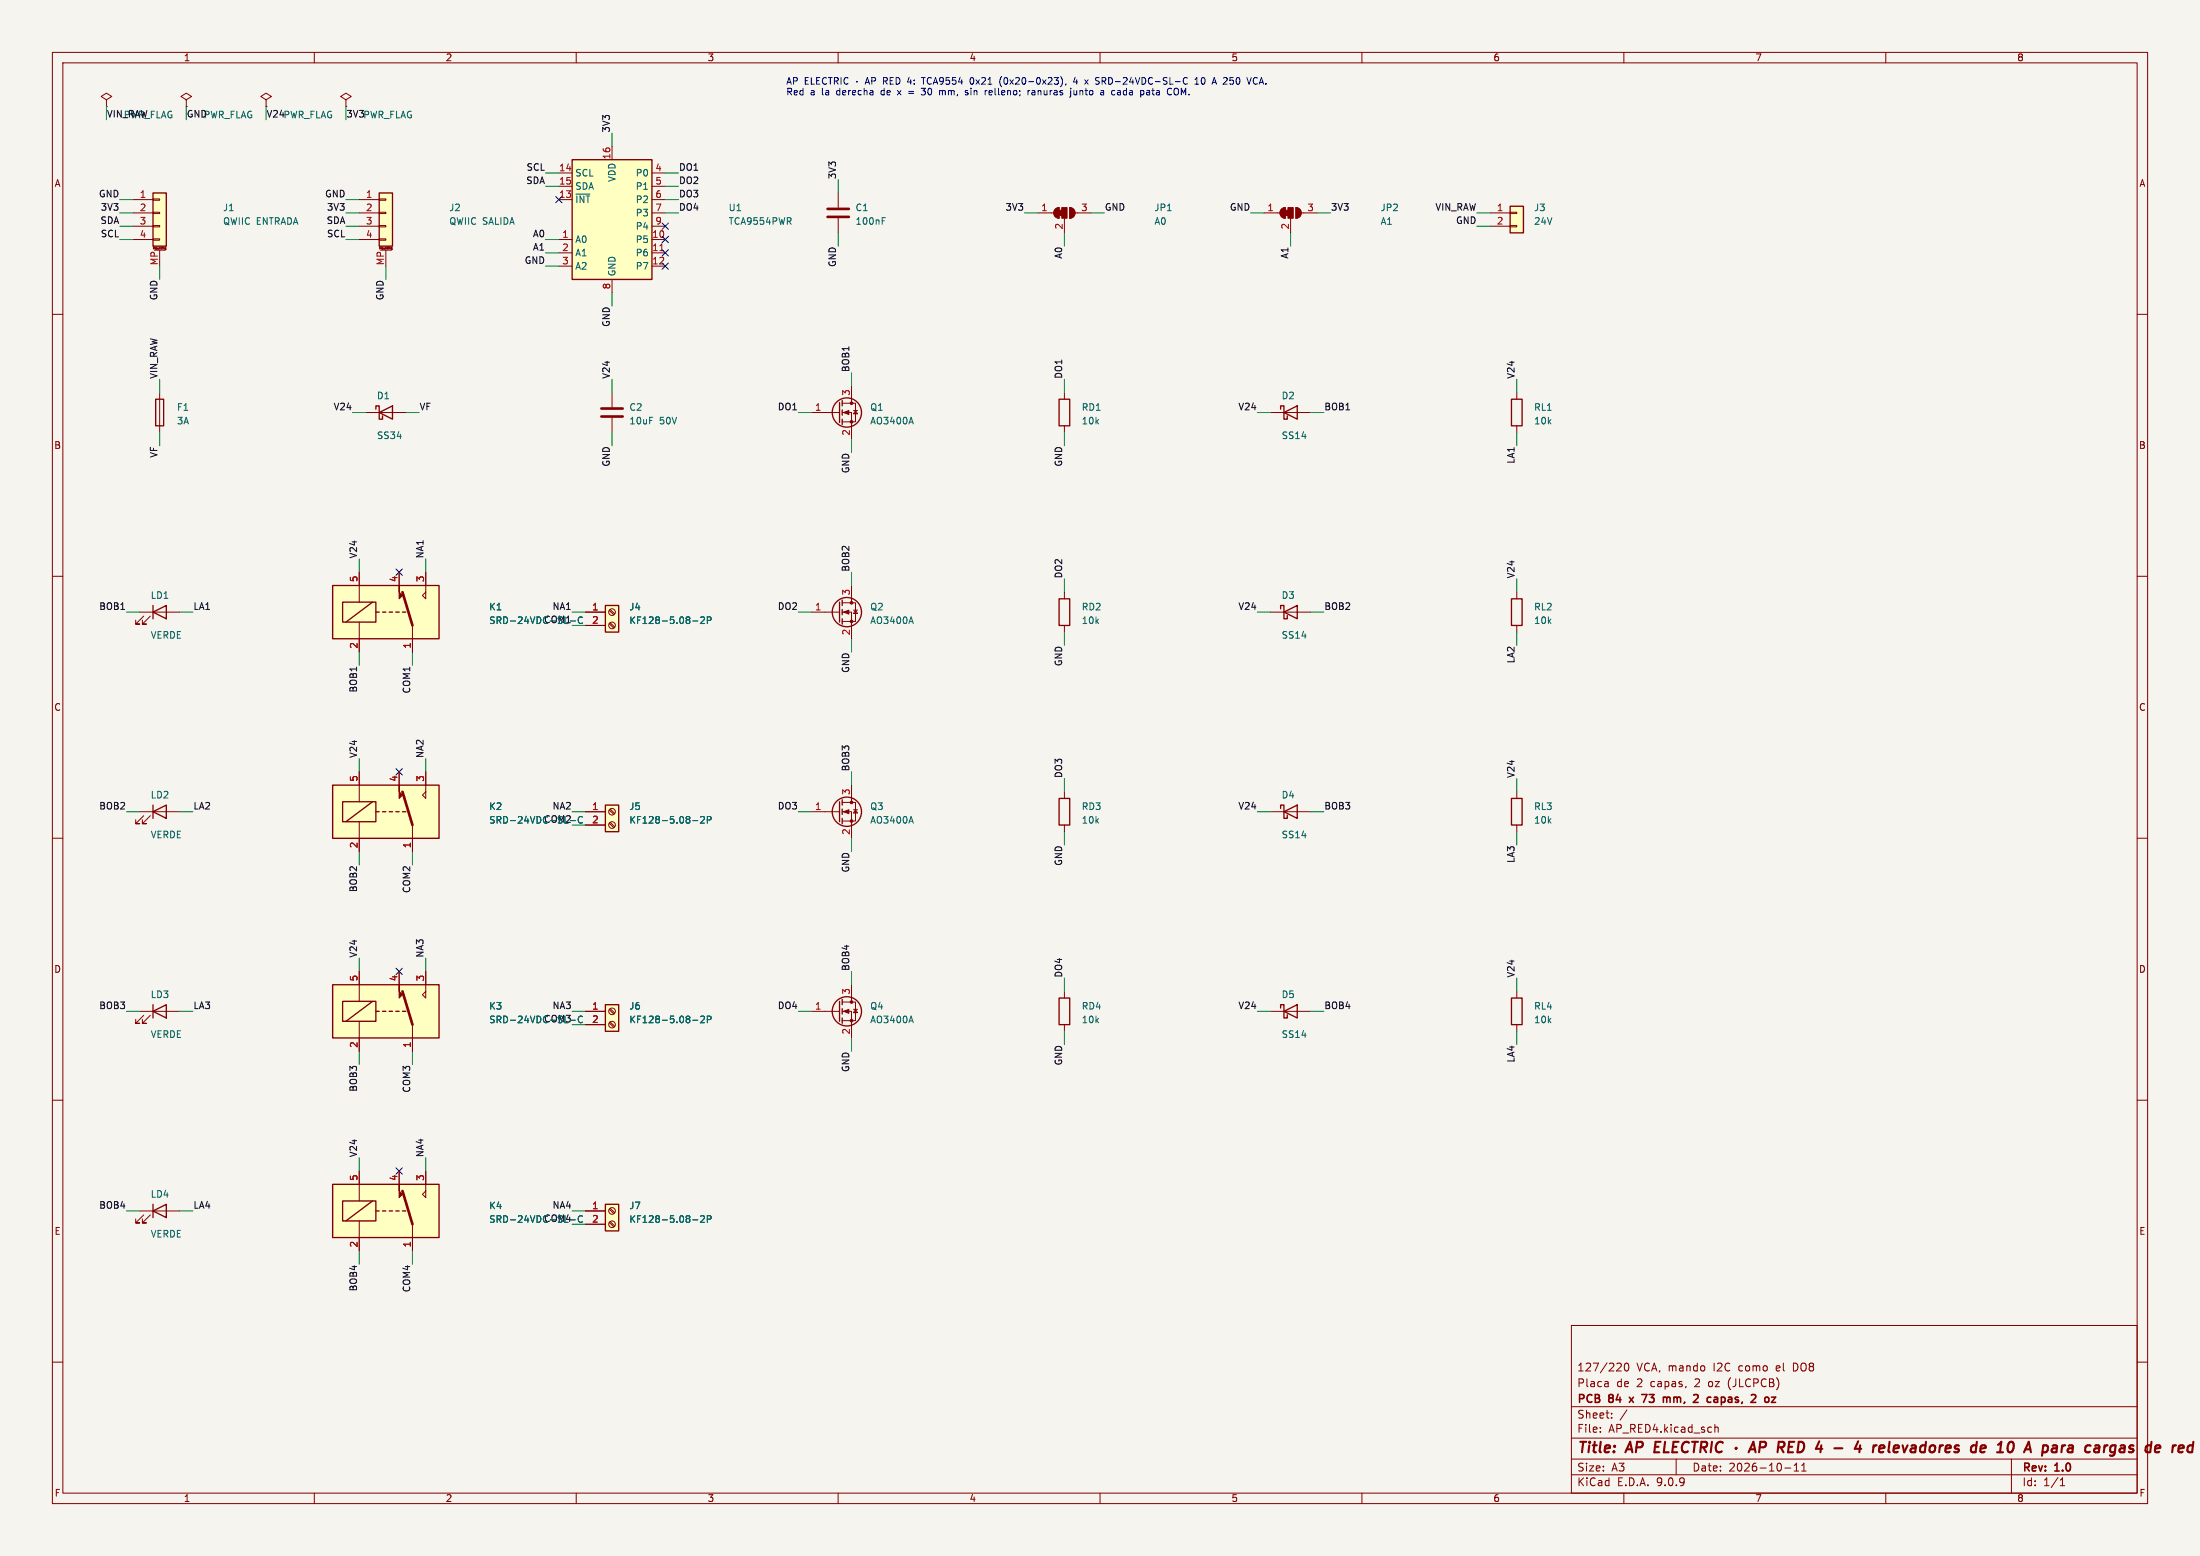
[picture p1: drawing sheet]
<svg xmlns="http://www.w3.org/2000/svg" width="420mm" height="297mm" viewBox="0 0 420 297" stroke-linecap="round" stroke-linejoin="round" font-family="sans-serif">
<path d="M0 0h420v297h-420z" fill="#f5f4ef" stroke="#f5f4ef" stroke-width=".19"/>
<g fill="none" stroke="#840000" stroke-width=".19">
<path d="M10 10h400v277h-400zM12 12h396v273h-396zM60 10v2M110 10v2M160 10v2M210 10v2M260 10v2M310 10v2M360 10v2M10 60h2M408 60h2M10 110h2"/>
<path d="M408 110h2M10 160h2M408 160h2M10 210h2M408 210h2M300 253h108v32h-108zM10 260h2M300 278.5h108M300 274.5h108M300 268.5h108M305.5 273.2v.2M305.5 272.5v.1"/>
<path d="M306.8 263.7l.2 .2v.8M307 264.6l-.1 .1M307 264l-.1 .1M307.7 270.5v.2M307.7 269.8v.1M308.9 260.2l.5 .1 .1 .3-.9 1.1h.9M310.2 260.3l.2-.1a.8 .8 0 0 1 .6 .7 .8 .8 0 0 1-.6 .8l-.2-.2-.1-.4zM310.6 269.1l-1.3 1.9M320 278.5v3M327.4 271.9v1.5M327.4 272.5l.2-.1 .3 .1 .1 .9M342.5 279.7l.4-.4v1.5"/>
<path d="M343.9 279.7l.5-.4v1.5M384 278.5v6.5M408 260h2M60 285v2M110 285v2M160 285v2M210 285v2M260 285v2M300 281.5h108M310 285v2M340.7 280.2h1.2M342.5 280.8h.9"/>
<path d="M343.9 280.8h.9M360 285v2M393.3 283.6h.9M393.3 282.5l.4-.4v1.5"/>
</g>
<g fill="none" stroke="#840000" stroke-width=".4">
<path d="M315.9 276.2h.7M317 275.2h-.9l-.3 2h1M317.9 275.2l-.3 2h1M319.4 276.2h.6M320.4 275.2h-.9l-.3 2h1M322.4 275.4a.88 .88 0 0 0-1 0 .88 .88 0 0 0-.3 .9 .69 .69 0 0 0 .3 .8 .69 .69 0 0 0 .8-.1M323 275.2h1.2M323.6 275.2l-.3 2M324.7 276.3h.8a.55 .55 0 0 0 .4-.5 .55 .55 0 0 0-.3-.6h-.8l-.2 2M325.2 276.3l.5 .9M326.8 275.2l-.2 2M328.9 275.4a.88 .88 0 0 0-1 0 .88 .88 0 0 0-.4 .9 .69 .69 0 0 0 .4 .8 .69 .69 0 0 0 .8-.1"/>
<path d="M331.4 276.3v.2M333.8 277.2l.9-2 .4 2M334.1 276.6h.9M335.9 276.3h.8a.55 .55 0 0 0 .4-.5 .55 .55 0 0 0-.3-.6h-.7l-.3 2M339.5 276.3h.7a.55 .55 0 0 0 .5-.5 .55 .55 0 0 0-.4-.6h-.7l-.3 2M339.9 276.3l.6 .9M341.5 276.2h.6M342.5 275.2h-.9l-.3 2h1M354.7 275.1l-.6 1.4h1.2M355.1 275.9l-.1 1.3M357.7 275.9l-.2 1.3M358.3 275.9l-.4 .1-.3 .3"/>
<path d="M359.1 275.9l-.3 .3-.1 .7 .3 .3h.3M359.7 276.3l-.9 .2M362.3 275.9l.1 .1 .1 .3-1 .2M381.2 277.2h1.2M381.4 275.8l.7-.6-.3 2M393.7 275.9l-.2 1.3M394.3 275.9l-.4 .1-.3 .3M398.4 277.2h.4M398.9 275.9l-.6 .1M407.3 276a.49 .49 0 0 0-.8 .3l.3 .2 .4 .1 .1 .3-.3 .3-.6-.1M410.7 275.2l-.2 2M418.5 275.9l.1 .1"/>
<path d="M418.7 275.2l-.2 2"/>
</g>
<path d="M311 266.7l.8 1M311.8 266.7l-.8 1M313.4 266.2h1l-.6 1.5M317.8 266.7l.3 .1 .1 .1M318.2 266.9l.2-.2 .4 .1v.1M318.2 266.9v.8M323.3 266.3l.6-.1 .3 .3M327.4 266.7h.3l.2 .2v.8M327.9 267.6l-.5 .1M327.9 267l-.5 .1M334.3 266.3l.6-.1 .3 .3M337.4 266.7l-.4 .1-.1 .2 .1 .5 .4 .2" fill="none" stroke="#840000" stroke-width=".3"/>
<path d="M63.5 149.9h20.3v10.1h-20.3z" fill="#ffffc2"/>
<g fill="none" stroke="#840000" stroke-width=".19">
<path d="M68.6 147.3v5.7M68.6 156.8v5.8M76.2 147.3v2.6M78.7 157.5v5.1M81.3 147.3v5.1l-.7-.6 .7-.7M203.2 151.1v1.3M203.2 157.5v1.3M242.6 154.9h7.6M26.7 193h7.6M27.4 193.8l-1.5 1.5h.8h-.8v-.7M28.7 193.8l-1.5 1.5h.7h-.7v-.7M242.6 193h7.6"/>
<path d="M26.7 231.1h7.6M27.4 231.9l-1.5 1.5h.8h-.8v-.7M28.7 231.9l-1.5 1.5h.7h-.7v-.7"/>
</g>
<g fill="none" stroke="#840000" stroke-width=".25">
<path d="M63.5 149.9h20.3v10.1h-20.3zM65.4 153h6.4v3.8h-6.4zM71.1 153l-5.1 3.8M71.8 154.9h.6M73 154.9h.7M74.3 154.9h.6M75.6 154.9h.6M76.8 154.9h.7M202.2 152.4h2v5.1h-2zM244.5 154.3v-.6h.6v2.5h.6v-.6M245.1 154.9l2.5-1.2v2.5zM29.2 193l2.5-1.2v2.5z"/>
<path d="M29.2 191.8v2.5M244.5 192.4v-.6h.6v2.5h.6v-.6M245.1 193l2.5-1.2v2.5zM29.2 231.1l2.5-1.2v2.5zM29.2 229.9v2.5"/>
</g>
<path d="M76.8 151.1l1.9 6.4" fill="none" stroke="#840000" stroke-width=".51"/>
<path d="M76.2 149.9v1.2l.6 .7-.6 .6z" fill="#840000" stroke="#840000" stroke-width=".19"/>
<path d="M108.9 156.6h.9M111.2 156a.6 .6 0 0 0-.9 .4 .6 .6 0 0 0 .6 .7l.3-.1" fill="none" stroke="#006464" stroke-width=".19"/>
<path d="M115.6 153.7h2.5v5.1h-2.5z" fill="#ffffc2"/>
<g fill="none" stroke="#840000" stroke-width=".25">
<path d="M160.3 114.9v3.8M160.8 114.6v1M160.8 116.3v1M160.8 118.1v1M202.2 114.3h2v5.1h-2zM115.6 153.7h2.5v5.1h-2.5zM160.3 153v3.8M160.8 152.7v1M160.8 154.4v1M160.8 156.2v1M288.5 152.4h2.1v5.1h-2.1zM160.3 191.1v3.8"/>
<path d="M160.8 190.8v1M160.8 192.5v1M160.8 194.3v1"/>
<circle cx="161.7" cy="116.8" r="2.79"/>
<circle cx="161.7" cy="154.9" r="2.79"/>
<circle cx="161.7" cy="193" r="2.79"/>
</g>
<g fill="none" stroke="#840000" stroke-width=".19">
<path d="M154.9 116.8h5.4M160.8 115.1h2.5v3.5h-2.5M160.8 116.8h1.8v5.1M162.6 111.8v3.3M162.9 116.5h.8M163.3 116.5l.4 .6h-.8zM203.2 113v1.3M203.2 119.4v1.3M111.8 154.9h3.8M111.8 157.5h3.8M116.3 154.6l.9 .8M116.3 157.1l.9 .9"/>
<path d="M116.5 154.4l.8 .9M116.5 157l.8 .8M154.9 154.9h5.4M160.8 153.2h2.5v3.5h-2.5M160.8 154.9h1.8v5.1M162.6 149.9v3.3M162.9 154.6h.8M163.3 154.6l.4 .6h-.8zM289.6 151.1v1.3M289.6 157.5v1.3M154.9 193h5.4M160.8 191.3h2.5v3.5h-2.5"/>
<path d="M160.8 193h1.8v5.1M162.6 188v3.3M162.9 192.7h.8M163.3 192.7l.4 .6h-.8z"/>
<circle cx="116.8" cy="154.9" r=".63"/>
<circle cx="116.8" cy="157.5" r=".63"/>
</g>
<path d="M173.9 117.7l.5 1.3M132.2 156.6h1M133.8 156l.4-.2 .3 .4-.8 .9h.8M135 156.5h.6l.2-.2-.1-.3-.7-.2v1.3M173.9 155.8l.5 1.3M173.9 193.9l.5 1.3" fill="none" stroke="#006464" stroke-width=".19"/>
<g fill="#840000" stroke="#840000" stroke-width=".19">
<path d="M161 193l1.1-.3v.7z"/>
<path d="M161 154.9l1.1-.3v.7z"/>
<path d="M161 116.8l1.1-.3v.7z"/>
<circle cx="162.6" cy="191.3" r=".25"/>
<circle cx="162.6" cy="194.8" r=".25"/>
<circle cx="162.6" cy="153.2" r=".25"/>
<circle cx="162.6" cy="156.7" r=".25"/>
<circle cx="162.6" cy="115.1" r=".25"/>
<circle cx="162.6" cy="118.6" r=".25"/>
</g>
<path d="M63.5 188h20.3v10.1h-20.3z" fill="#ffffc2"/>
<g fill="none" stroke="#840000" stroke-width=".19">
<path d="M20.3 19.1l1-.7-1-.6-1 .6 1 .7v1.2M35.6 19.1l1-.7-1-.6-1.1 .6 1.1 .7v1.2M50.8 19.1l1-.7-1-.6-1 .6 1 .7v1.2M66 19.1l1.1-.7-1.1-.6-1 .6 1 .7v1.2M20.3 20.3h.1M35.6 20.3h.1M50.8 20.3h.1M66 20.3h.1M242.6 78.7h7.6M289.6 74.9v1.3M289.6 81.3v1.3M242.6 116.8h7.6"/>
<path d="M289.6 113v1.3M289.6 119.4v1.3M26.7 154.9h7.6M27.4 155.7l-1.5 1.5h.8h-.8v-.7M28.7 155.7l-1.5 1.5h.7h-.7v-.7M68.6 185.4v5.7M68.6 194.9v5.8M76.2 185.4v2.6M78.7 195.6v5.1M81.3 185.4v5.1l-.7-.6 .7-.7M203.2 189.2v1.3M203.2 195.6v1.3"/>
<path d="M289.6 189.2v1.3M289.6 195.6v1.3"/>
</g>
<g fill="none" stroke="#840000" stroke-width=".25">
<path d="M244.5 78.1v-.6h.6v2.5h.6v-.6M245.1 78.7l2.5-1.2v2.5zM288.5 76.2h2.1v5.1h-2.1zM244.5 116.2v-.6h.6v2.5h.6v-.6M245.1 116.8l2.5-1.2v2.5zM288.5 114.3h2.1v5.1h-2.1zM29.2 154.9l2.5-1.2v2.5zM29.2 153.7v2.5M63.5 188h20.3v10.1h-20.3zM65.4 191.1h6.4v3.8h-6.4zM71.1 191.1l-5.1 3.8M71.8 193h.6"/>
<path d="M73 193h.7M74.3 193h.6M75.6 193h.6M76.8 193h.7M202.2 190.5h2v5.1h-2zM288.5 190.5h2.1v5.1h-2.1z"/>
</g>
<path d="M76.8 189.2l1.9 6.4" fill="none" stroke="#840000" stroke-width=".51"/>
<path d="M76.2 188v1.2l.6 .7-.6 .6z" fill="#840000" stroke="#840000" stroke-width=".19"/>
<path d="M108.9 194.7h.9M111.2 194.1a.6 .6 0 0 0-.9 .4 .6 .6 0 0 0 .6 .7l.3-.1" fill="none" stroke="#006464" stroke-width=".19"/>
<path d="M29.2 36.8h2.5v10.2h-2.5z" fill="#ffffc2"/>
<path d="M29.2 36.8h2.5v10.2h-2.5z" fill="none" stroke="#840000" stroke-width=".25"/>
<g fill="none" stroke="#840000" stroke-width=".19">
<path d="M25.4 38.1h3.8M29.2 38h1.3v.2h-1.3zM25.4 40.6h3.8M25.4 43.2h3.8M25.4 45.7h3.8M29.2 40.5h1.3v.3h-1.3zM29.2 43.1h1.3v.2h-1.3zM29.2 45.6h1.3v.2h-1.3zM29.5 47.8h2M30.5 47.8v3M31.5 47.5h.1M31.5 47.4v.1"/>
<path d="M31.5 47.7h.1M31.5 47.3v.1M31.5 47.3h.1M31.6 47.3h.1v.3M31.6 47.3h-.1M31.7 47.6l-.1 .1M31.7 47.5h-.1"/>
</g>
<path d="M115.6 115.6h2.5v5.1h-2.5z" fill="#ffffc2"/>
<path d="M115.6 115.6h2.5v5.1h-2.5z" fill="none" stroke="#840000" stroke-width=".25"/>
<g fill="none" stroke="#840000" stroke-width=".19">
<path d="M111.8 116.8h3.8M111.8 119.4h3.8M116.3 116.5l.9 .8M116.3 119l.9 .9M116.5 116.3l.8 .9M116.5 118.9l.8 .8"/>
<circle cx="116.8" cy="119.4" r=".63"/>
<circle cx="116.8" cy="116.8" r=".63"/>
</g>
<path d="M132.2 118.5h1M133.8 117.9l.4-.2 .3 .4-.8 .9h.8M135 118.4h.6l.2-.2-.1-.3-.7-.2v1.3" fill="none" stroke="#006464" stroke-width=".19"/>
<path d="M109.2 30.5h15.3v22.8h-15.3z" fill="#ffffc2"/>
<path d="M109.2 30.5h15.3v22.8h-15.3z" fill="none" stroke="#840000" stroke-width=".25"/>
<g fill="none" stroke="#840000" stroke-width=".19">
<path d="M106.7 33h2.5M106.7 35.6h2.5M106.7 38.1h2.5M116.8 27.9v2.6M124.5 33h2.5M124.5 35.6h2.5M124.5 38.1h2.5M106.7 45.7h2.5M106.7 48.3h2.5M106.7 50.8h2.5M116.8 53.3v2.6M124.5 45.7h2.5"/>
<path d="M124.5 48.3h2.5M124.5 50.8h2.5M124.5 40.6h2.5M124.5 43.2h2.5"/>
</g>
<path d="M126 47.8h.7" fill="none" stroke="#a90000" stroke-width=".19"/>
<path d="M72.4 36.8h2.5v10.2h-2.5z" fill="#ffffc2"/>
<path d="M72.4 36.8h2.5v10.2h-2.5zM29.7 76.2h1.5v5.1h-1.5zM71.8 78.1v-.6h.6v2.5h.6v-.6M72.4 78.7l2.5-1.2v2.5zM29.2 116.8l2.5-1.2v2.5zM29.2 115.6v2.5" fill="none" stroke="#840000" stroke-width=".25"/>
<g fill="none" stroke="#840000" stroke-width=".19">
<path d="M68.6 38.1h3.8M72.4 38h1.3v.2h-1.3zM68.6 40.6h3.8M68.6 43.2h3.8M68.6 45.7h3.8M72.4 40.5h1.3v.3h-1.3zM72.4 43.1h1.3v.2h-1.3zM72.4 45.6h1.3v.2h-1.3zM72.6 47.8h2.1M73.7 47.8v3M74.7 47.7h.1M74.8 47.3l-.1 .1 .1 .1"/>
<path d="M74.8 47.3h.1M74.8 47.6v.1M74.8 47.3v.3M74.8 47.5h.1M30.5 74.9v7.7M69.8 78.7h7.7M116.8 74.9v2.8M116.8 79.8v2.8M26.7 116.8h7.6M27.4 117.6l-1.5 1.5h.8h-.8v-.7M28.7 117.6l-1.5 1.5h.7h-.7v-.7"/>
</g>
<path d="M114.8 78h4.1M114.8 79.5h4.1" fill="none" stroke="#840000" stroke-width=".51"/>
<path d="M63.5 111.8h20.3v10.1h-20.3z" fill="#ffffc2"/>
<path d="M68.6 109.2v5.7M68.6 118.7v5.8M76.2 109.2v2.6M78.7 119.4v5.1M81.3 109.2v5.1l-.7-.6 .7-.7" fill="none" stroke="#840000" stroke-width=".19"/>
<path d="M63.5 111.8h20.3v10.1h-20.3zM65.4 114.9h6.4v3.8h-6.4zM71.1 114.9l-5.1 3.8M71.8 116.8h.6M73 116.8h.7M74.3 116.8h.6M75.6 116.8h.6M76.8 116.8h.7" fill="none" stroke="#840000" stroke-width=".25"/>
<path d="M76.8 113l1.9 6.4" fill="none" stroke="#840000" stroke-width=".51"/>
<path d="M76.2 111.8v1.2l.6 .7-.6 .6z" fill="#840000" stroke="#840000" stroke-width=".19"/>
<path d="M108.9 118.5h.9M111.2 117.9a.6 .6 0 0 0-.9 .4 .6 .6 0 0 0 .6 .7l.3-.1" fill="none" stroke="#006464" stroke-width=".19"/>
<path d="M63.5 226.1h20.3v10.1h-20.3z" fill="#ffffc2"/>
<path d="M201.5 39.9l.7-.3v2.1a1.02 1.02 0 0 1-.9-.7 1.02 1.02 0 0 1 .2-1.1zM204.2 39.6a1.02 1.02 0 0 1 1 1 1.02 1.02 0 0 1-1 1.1zM198.1 40.6h3.1M203.2 41.7v2.8M205.2 40.6h3.1M203.2 74.9v1.3M203.2 81.3v1.3M68.6 223.5v5.7M68.6 233v5.8M76.2 223.5v2.6M78.7 233.7v5.1M81.3 223.5v5.1l-.7-.6 .7-.7" fill="none" stroke="#840000" stroke-width=".19"/>
<path d="M202.2 76.2h2v5.1h-2zM63.5 226.1h20.3v10.1h-20.3zM65.4 229.2h6.4v3.8h-6.4zM71.1 229.2l-5.1 3.8M71.8 231.1h.6M73 231.1h.7M74.3 231.1h.6M75.6 231.1h.6M76.8 231.1h.7" fill="none" stroke="#840000" stroke-width=".25"/>
<path d="M76.8 227.3l1.9 6.4" fill="none" stroke="#840000" stroke-width=".51"/>
<g fill="#840000" stroke="#840000" stroke-width=".19">
<path d="M76.2 226.1v1.2l.6 .7-.6 .6z"/>
<path d="M202.2 40.1h.5v1h-.5z"/>
<path d="M201.5 39.9l.7-.3v2.1a1.02 1.02 0 0 1-.9-.7 1.02 1.02 0 0 1 .2-1.1z"/>
<path d="M202.7 39.6h1v2.1h-1z"/>
<path d="M204.2 39.6a1.02 1.02 0 0 1 1 1 1.02 1.02 0 0 1-1 1.1z"/>
</g>
<path d="M108.9 232.8h.9M111.2 232.2a.6 .6 0 0 0-.9 .4 .6 .6 0 0 0 .6 .7l.3-.1" fill="none" stroke="#006464" stroke-width=".19"/>
<path d="M115.6 229.9h2.5v5h-2.5z" fill="#ffffc2"/>
<path d="M115.6 229.9h2.5v5h-2.5z" fill="none" stroke="#840000" stroke-width=".25"/>
<g fill="none" stroke="#840000" stroke-width=".19">
<path d="M244.6 39.9l.8-.3v2.1a1.02 1.02 0 0 1-1-.7 1.02 1.02 0 0 1 .2-1.1zM247.4 39.6a1.02 1.02 0 0 1 1 1 1.02 1.02 0 0 1-1 1.1zM241.3 40.6h3M246.4 41.7v2.8M248.4 40.6h3.1M111.8 231.1h3.8M111.8 233.7h3.8M116.3 230.8l.9 .8M116.3 233.3l.9 .9M116.5 230.6l.8 .9M116.5 233.2l.8 .8"/>
<circle cx="116.8" cy="233.7" r=".63"/>
<circle cx="116.8" cy="231.1" r=".63"/>
</g>
<path d="M132.2 232.8h1M133.8 232.2l.4-.2 .3 .4-.8 .9h.8M135 232.7h.6l.2-.2-.1-.3-.7-.2v1.3" fill="none" stroke="#006464" stroke-width=".19"/>
<g fill="#840000" stroke="#840000" stroke-width=".19">
<path d="M245.4 40.1h.5v1h-.5z"/>
<path d="M244.6 39.9l.8-.3v2.1a1.02 1.02 0 0 1-1-.7 1.02 1.02 0 0 1 .2-1.1z"/>
<path d="M245.9 39.6h1v2.1h-1z"/>
<path d="M247.4 39.6a1.02 1.02 0 0 1 1 1 1.02 1.02 0 0 1-1 1.1z"/>
</g>
<path d="M115.6 191.8h2.5v5.1h-2.5z" fill="#ffffc2"/>
<g fill="none" stroke="#840000" stroke-width=".25">
<path d="M160.3 76.8v3.8M160.8 76.5v1M160.8 78.2v1M160.8 80v1M115.6 191.8h2.5v5.1h-2.5z"/>
<circle cx="161.7" cy="78.7" r="2.79"/>
</g>
<g fill="none" stroke="#840000" stroke-width=".19">
<path d="M154.9 78.7h5.4M160.8 77h2.5v3.5h-2.5M160.8 78.7h1.8v5.1M162.6 73.7v3.3M162.9 78.4h.8M163.3 78.4l.4 .6h-.8zM111.8 193h3.8M111.8 195.6h3.8M116.3 192.7l.9 .8M116.3 195.2l.9 .9M116.5 192.5l.8 .9M116.5 195.1l.8 .8"/>
<circle cx="116.8" cy="195.6" r=".63"/>
<circle cx="116.8" cy="193" r=".63"/>
</g>
<path d="M173.9 79.6l.5 1.3M132.2 194.7h1M133.8 194.1l.4-.2 .3 .4-.8 .9h.8M135 194.6h.6l.2-.2-.1-.3-.7-.2v1.3" fill="none" stroke="#006464" stroke-width=".19"/>
<g fill="#840000" stroke="#840000" stroke-width=".19">
<path d="M161 78.7l1.1-.3v.7z"/>
<circle cx="162.6" cy="77" r=".25"/>
<circle cx="162.6" cy="80.5" r=".25"/>
</g>
<path d="M288.3 39.4h2.5v5.1h-2.5z" fill="#ffffc2"/>
<path d="M288.3 39.4h2.5v5.1h-2.5z" fill="none" stroke="#840000" stroke-width=".25"/>
<g fill="none" stroke="#840000" stroke-width=".19">
<path d="M160 36.8v2.8M160 41.7v2.8M284.5 40.6h3.8M284.5 43.2h3.8M288.3 40.5h1.3v.3h-1.3zM288.3 43.1h1.3v.2h-1.3zM68.6 109.2v2.6M76.2 109.2v2.6M81.3 109.2v2.6M111.8 116.8h3.8M111.8 119.4h3.8M68.6 121.9v2.6"/>
<path d="M78.7 121.9v2.6M68.6 147.3v2.6M76.2 147.3v2.6M81.3 147.3v2.6M111.8 154.9h3.8M111.8 157.5h3.8M68.6 160v2.6M78.7 160v2.6M68.6 185.4v2.6M68.6 198.1v2.6M76.2 185.4v2.6M78.7 198.1v2.6"/>
<path d="M81.3 185.4v2.6M111.8 193h3.8M111.8 195.6h3.8M68.6 223.5v2.6M68.6 236.2v2.6M76.2 223.5v2.6M78.7 236.2v2.6M81.3 223.5v2.6M111.8 231.1h3.8M111.8 233.7h3.8"/>
</g>
<path d="M158 39.9h4.1M158 41.4h4.1" fill="none" stroke="#840000" stroke-width=".51"/>
<g fill="none" stroke="#006464" stroke-width=".19">
<path d="M168.4 42.2h.4M168.4 41.5h.6M108.9 118.5h.9M111.2 117.9a.6 .6 0 0 0-.9 .4 .6 .6 0 0 0 .6 .7l.3-.1M132.2 118.5h1M133.8 117.9l.4-.2 .3 .4-.8 .9h.8M135 118.4h.6l.2-.2-.1-.3-.7-.2v1.3M108.9 156.6h.9M111.2 156a.6 .6 0 0 0-.9 .4 .6 .6 0 0 0 .6 .7l.3-.1M132.2 156.6h1M133.8 156l.4-.2 .3 .4-.8 .9h.8M135 156.5h.6l.2-.2-.1-.3-.7-.2v1.3"/>
<path d="M108.9 194.7h.9M111.2 194.1a.6 .6 0 0 0-.9 .4 .6 .6 0 0 0 .6 .7l.3-.1M132.2 194.7h1M133.8 194.1l.4-.2 .3 .4-.8 .9h.8M135 194.6h.6l.2-.2-.1-.3-.7-.2v1.3M108.9 232.8h.9M111.2 232.2a.6 .6 0 0 0-.9 .4 .6 .6 0 0 0 .6 .7l.3-.1M132.2 232.8h1M133.8 232.2l.4-.2 .3 .4-.8 .9h.8M135 232.7h.6l.2-.2-.1-.3-.7-.2v1.3"/>
</g>
<g fill="none" stroke="#009600" stroke-width=".19">
<path d="M20.3 20.3v2.6M22.9 38.1h2.5M35.6 20.3v2.6M50.8 20.3v2.6M66 38.1h2.6M66 20.3v2.6M104.1 35.6h2.6M104.1 33h2.6M116.8 25.4v2.5M127 35.6h2.5M127 33h2.5M127 38.1h2.5"/>
<path d="M160 34.3v2.5M22.9 43.2h2.5M22.9 40.6h2.5M22.9 45.7h2.5M30.5 50.8v2.5M66 43.2h2.6M66 40.6h2.6M66 45.7h2.6M73.7 50.8v2.5M104.1 48.3h2.6M104.1 50.8h2.6M104.1 45.7h2.6"/>
<path d="M116.8 55.9v2.5M127 40.6h2.5M160 44.5v2.5M195.6 40.6h2.5M203.2 44.5v2.5M208.3 40.6h2.5M238.8 40.6h2.5M246.4 44.5v2.5M251.5 40.6h2.5M281.9 43.2h2.6M281.9 40.6h2.6M30.5 72.4v2.5"/>
<path d="M67.3 78.7h2.5M77.5 78.7h2.5M116.8 72.4v2.5M152.4 78.7h2.5M162.6 71.1v2.6M203.2 72.4v2.5M240 78.7h2.6M250.2 78.7h2.5M289.6 72.4v2.5M30.5 82.6v2.5M116.8 82.6v2.5M162.6 83.8v2.6"/>
<path d="M203.2 82.6v2.5M289.6 82.6v2.5M24.1 116.8h2.6M34.3 116.8h2.5M68.6 106.7v2.5M81.3 106.7v2.5M109.2 119.4h2.6M109.2 116.8h2.6M152.4 116.8h2.5M162.6 109.2v2.6M203.2 110.5v2.5M240 116.8h2.6"/>
<path d="M250.2 116.8h2.5M289.6 110.5v2.5M68.6 124.5v2.5M78.7 124.5v2.5M162.6 121.9v2.6M203.2 120.7v2.5M289.6 120.7v2.5M24.1 154.9h2.6M34.3 154.9h2.5M68.6 144.8v2.5M81.3 144.8v2.5M109.2 154.9h2.6"/>
<path d="M109.2 157.5h2.6M152.4 154.9h2.5M162.6 147.3v2.6M203.2 148.6v2.5M203.2 158.8v2.5M240 154.9h2.6M250.2 154.9h2.5M289.6 148.6v2.5M289.6 158.8v2.5M68.6 162.6v2.5M78.7 162.6v2.5M162.6 160v2.6"/>
<path d="M24.1 193h2.6M34.3 193h2.5M68.6 182.9v2.5M81.3 182.9v2.5M109.2 193h2.6M109.2 195.6h2.6M152.4 193h2.5M162.6 185.4v2.6M162.6 198.1v2.6M203.2 186.7v2.5M203.2 196.9v2.5M240 193h2.6"/>
<path d="M250.2 193h2.5M289.6 186.7v2.5M289.6 196.9v2.5M68.6 200.7v2.5M78.7 200.7v2.5M24.1 231.1h2.6M34.3 231.1h2.5M68.6 221v2.5M68.6 238.8v2.5M78.7 238.8v2.5M81.3 221v2.5M109.2 233.7h2.6"/>
<path d="M109.2 231.1h2.6"/>
</g>
<g fill="none" stroke="#000084" stroke-width=".19">
<path d="M106.1 37.5l1.2 1.2M107.3 37.5l-1.2 1.2M126.4 47.7l1.2 1.2M126.4 50.2l1.2 1.2M126.4 45.1l1.2 1.2M126.4 42.6l1.2 1.2M127.6 47.7l-1.2 1.2M127.6 50.2l-1.2 1.2M127.6 45.1l-1.2 1.2M127.6 42.6l-1.2 1.2M75.6 108.6l1.2 1.2M76.8 108.6l-1.2 1.2"/>
<path d="M75.6 146.7l1.2 1.2M76.8 146.7l-1.2 1.2M75.6 184.8l1.2 1.2M76.8 184.8l-1.2 1.2M75.6 222.9l1.2 1.2M76.8 222.9l-1.2 1.2"/>
</g>
<g fill="none" stroke="#0000c2" stroke-width=".19">
<path d="M150.2 16.1l.4-1.3 .5 1.3M150.3 15.7h.6M151.5 15.5l.6-.1 .1-.2v-.3l-.7-.1v1.3M153.7 15.4h.5M154.3 14.8h-.6v1.3h.6M154.9 14.8v1.3h.6M155.9 15.4h.4M156.5 14.8h-.6v1.3h.6M157.8 14.9a.6 .6 0 0 0-.9 .4 .6 .6 0 0 0 .6 .8l.3-.1M158.1 14.8h.8M158.5 14.8v1.3M159.3 15.5l.6-.1 .1-.2v-.3l-.7-.1v1.3"/>
<path d="M159.6 15.5l.4 .6M160.6 14.8v1.3M161.9 14.9a.6 .6 0 0 0-.8 .4 .6 .6 0 0 0 .6 .8l.2-.1M163.6 15.5v.1M165.2 16.1l.4-1.3 .4 1.3M165.3 15.7h.6M166.4 15.5l.6-.1 .2-.2-.1-.3-.7-.1v1.3M168.7 15.5l.6-.1 .1-.2-.1-.3-.6-.1v1.3M169 15.5l.4 .6M169.9 15.4h.5M170.5 14.8h-.6v1.3h.6M171.1 14.8a.64 .64 0 0 1 .7 .6 .64 .64 0 0 1-.7 .7z"/>
<path d="M171.3 17.3l.7 .8M172 17.3l-.7 .8M173.4 17.5h1M173.4 17.8h1M173.6 14.7l-.3 .9h.7M173.9 15.2v.9M174.5 16v.1M174.5 15.3v.1M175.9 16.8h.7l-.4 .5 .3 .1M175.9 18l.1 .1h.5M175.9 14.8h.7M176.3 14.8v1.3"/>
<path d="M179.4 17.3h.3l.2 .2M179.9 17.5v.6M180.1 17.3l-.2 .2M184.5 17.7l.3 .1v.1l-.4 .2M184.5 17.3h.3M185.7 14.9l-.1-.1a.68 .68 0 0 0-.4 .6 .68 .68 0 0 0 .4 .7l.1-.1M189.2 17.3l-.4 .2 .1 .6h.3M189.4 17.6l-.6 .1M191.2 14.6a1.46 1.46 0 0 0 0 2M196.2 17.3v.8M196.3 17.4l-.1 .1M197.6 17.6h-.4l-.2 .2 .2 .3h.4"/>
<path d="M197.6 17.5v.6M202.5 14.6a1.46 1.46 0 0 1 0 2M203.5 16l-.1 .3M204.4 16.8v.2M205 17.3l.1 .8h.3l.2-.1M205.3 14.7l-.3 .9h.7M205.6 17.3v.8M205.6 15.2v.9M209.9 14.9l-.5-.1-.3 .2M210.4 15.5h.5M210.9 14.8h-.5v1.3M219 17.3l.5 .2v.6"/>
<path d="M219.5 18.1h-.5M219.5 17.6h-.5M219.9 17.3h.5M224.9 17a.85 .85 0 0 1-.2 1.1h-.3M226.1 14.9h.6M226.7 16h-.6M228.1 16.1h.7M228.1 15.2l.4-.4v1.3M229.9 14.9l-.2-.1a.68 .68 0 0 0-.4 .6 .68 .68 0 0 0 .4 .7l.2-.1M239.5 14.9h.5M240 16h-.5"/>
</g>
<g font-size="2.8" fill="#840000">
<text x="301" y="277.9">Title:</text>
<text x="310.6" y="277.9">AP</text>
<text x="342.6" y="277.9">RED</text>
<text x="350.7" y="277.9">4</text>
<text x="359.8" y="277.9">4</text>
<text x="364" y="277.9">relevadores</text>
<text x="383.6" y="277.9">de</text>
<text x="389.4" y="277.9">10</text>
<text x="395.5" y="277.9">A</text>
<text x="399.6" y="277.9">para</text>
<text x="408.6" y="277.9">cargas</text>
</g>
<g font-size="2.1" fill="#840000">
<text x="301" y="262">127/220</text>
<text x="312.4" y="262">VCA, mando</text>
<text x="327.2" y="262">I2C</text>
<text x="332.2" y="262">como</text>
<text x="339.5" y="262">el</text>
<text x="342.9" y="262">DO8</text>
<text x="301" y="268.2">PCB</text>
<text x="301" y="265">Placa</text>
<text x="307.2" y="268.2">84</text>
<text x="308.6" y="265">de</text>
<text x="312.5" y="265">2</text>
<text x="314.8" y="268.2">73</text>
<text x="315.2" y="265">capas,</text>
<text x="319.4" y="268.2">mm,</text>
<text x="323.8" y="265">2</text>
<text x="325.8" y="268.2">2</text>
<text x="326.6" y="265">oz</text>
<text x="329" y="268.2">capas,</text>
<text x="330.4" y="265">(JLCPCB)</text>
<text x="338" y="268.2">2</text>
<text x="301" y="273.7">File:</text>
<text x="301" y="271">Sheet:</text>
<text x="307.1" y="273.7">AP_RED4.kicad_sch</text>
<text x="301" y="281.1">Size:</text>
<text x="307.6" y="281.1">A3</text>
<text x="323" y="281.1">Date:</text>
<text x="330" y="281.1">2026-10-11</text>
<text x="386" y="281.3">Rev:</text>
<text x="392.4" y="281.3">1.0</text>
<text x="301" y="283.9">KiCad</text>
<text x="308.7" y="283.9">E.D.A.</text>
<text x="316.3" y="283.9">9.0.9</text>
<text x="386" y="283.9">Id:</text>
<text x="390.1" y="283.9">1/1</text>
</g>
<g font-size="1.8" fill="#840000">
<text x="35" y="11.9">1</text>
<text x="85" y="11.9">2</text>
<text x="135" y="11.9">3</text>
<text x="185" y="11.9">4</text>
<text x="235" y="11.9">5</text>
<text x="285" y="11.9">6</text>
<text x="335" y="11.9">7</text>
<text x="385" y="11.9">8</text>
<text x="10.3" y="35.9">A</text>
<text x="408.3" y="35.9">A</text>
<text x="10.3" y="85.9">B</text>
<text x="408.2" y="85.9">B</text>
<text x="10.3" y="135.9">C</text>
<text x="408.2" y="135.9">C</text>
<text x="10.3" y="185.9">D</text>
<text x="408.2" y="185.9">D</text>
<text x="10.3" y="235.9">E</text>
<text x="408.3" y="235.9">E</text>
<text x="10.3" y="285.9">F</text>
<text x="35" y="286.9">1</text>
<text x="85" y="286.9">2</text>
<text x="135" y="286.9">3</text>
<text x="185" y="286.9">4</text>
<text x="235" y="286.9">5</text>
<text x="285" y="286.9">6</text>
<text x="335" y="286.9">7</text>
<text x="385" y="286.9">8</text>
<text x="408.3" y="285.9">F</text>
</g>
<g font-size="1.8" fill="#0000c2">
<text x="176.9" y="16.5">TCA9554</text>
<text x="186.3" y="16.5">0x21</text>
<text x="192.1" y="16.5">(0x20-0x23),</text>
<text x="206.4" y="16.5">4</text>
<text x="208.8" y="16.5">x</text>
<text x="211" y="16.5">SRD-24VDC-SL-C</text>
<text x="230.2" y="16.5">10</text>
<text x="233.8" y="16.5">A 250</text>
<text x="240.9" y="16.5">VCA.</text>
<text x="150" y="18.5">Red</text>
<text x="154.7" y="18.5">a</text>
<text x="157" y="18.5">la</text>
<text x="160" y="18.5">derecha</text>
<text x="168.7" y="18.5">de</text>
<text x="177" y="18.5">30</text>
<text x="180.6" y="18.5">mm,</text>
<text x="185.8" y="18.5">sin</text>
<text x="189.7" y="18.5">relleno;</text>
<text x="198.1" y="18.5">ranuras</text>
<text x="206.4" y="18.5">junto</text>
<text x="212.4" y="18.5">a</text>
<text x="214.7" y="18.5">cada</text>
<text x="220.4" y="18.5">pata</text>
<text x="225.8" y="18.5">COM.</text>
</g>
<g font-size="1.8" fill="#0f0f0f">
<text x="20.3" y="22.5">VIN_RAW</text>
<text x="35.6" y="22.5">GNDPWR_FLAG</text>
<text x="50.8" y="22.5">V24PWR_FLAG</text>
<text x="66" y="22.5">3V3PWR_FLAG</text>
<text x="116.5" y="25.4" transform="rotate(-90 116.5 25.4)">3V3</text>
<text x="100.4" y="35.2">SDA</text>
<text x="100.4" y="32.7">SCL</text>
<text x="129.5" y="35.2">DO2</text>
<text x="129.5" y="32.7">DO1</text>
<text x="159.7" y="34.3" transform="rotate(-90 159.7 34.3)">3V3</text>
<text x="18.8" y="37.8">GND</text>
<text x="19.1" y="40.3">3V3</text>
<text x="62" y="37.8">GND</text>
<text x="62.3" y="40.3">3V3</text>
<text x="129.5" y="37.8">DO3</text>
<text x="129.5" y="40.3">DO4</text>
<text x="191.9" y="40.3">3V3</text>
<text x="210.8" y="40.3">GND</text>
<text x="234.7" y="40.3">GND</text>
<text x="254" y="40.3">3V3</text>
<text x="273.9" y="40.3">VIN_RAW</text>
<text x="19.1" y="42.8">SDA</text>
<text x="19.1" y="45.4">SCL</text>
<text x="62.3" y="42.8">SDA</text>
<text x="62.3" y="45.4">SCL</text>
<text x="101.6" y="47.9">A1</text>
<text x="101.6" y="45.4">A0</text>
<text x="277.9" y="42.8">GND</text>
<text x="100.1" y="50.5">GND</text>
<text x="159.7" y="51.1" transform="rotate(-90 159.7 51.1)">GND</text>
<text x="202.9" y="49.5" transform="rotate(-90 202.9 49.5)">A0</text>
<text x="246" y="49.5" transform="rotate(-90 246 49.5)">A1</text>
<text x="30.1" y="57.4" transform="rotate(-90 30.1 57.4)">GND</text>
<text x="73.3" y="57.4" transform="rotate(-90 73.3 57.4)">GND</text>
<text x="116.5" y="62.5" transform="rotate(-90 116.5 62.5)">GND</text>
<text x="162.2" y="71.1" transform="rotate(-90 162.2 71.1)">BOB1</text>
<text x="30.1" y="72.4" transform="rotate(-90 30.1 72.4)">VIN_RAW</text>
<text x="116.5" y="72.4" transform="rotate(-90 116.5 72.4)">V24</text>
<text x="202.9" y="72.4" transform="rotate(-90 202.9 72.4)">DO1</text>
<text x="289.2" y="72.4" transform="rotate(-90 289.2 72.4)">V24</text>
<text x="63.6" y="78.4">V24</text>
<text x="80" y="78.4">VF</text>
<text x="148.4" y="78.4">DO1</text>
<text x="236.3" y="78.4">V24</text>
<text x="252.7" y="78.4">BOB1</text>
<text x="30.1" y="87.5" transform="rotate(-90 30.1 87.5)">VF</text>
<text x="116.5" y="89.2" transform="rotate(-90 116.5 89.2)">GND</text>
<text x="202.9" y="89.2" transform="rotate(-90 202.9 89.2)">GND</text>
<text x="289.2" y="88.6" transform="rotate(-90 289.2 88.6)">LA1</text>
<text x="162.2" y="90.4" transform="rotate(-90 162.2 90.4)">GND</text>
<text x="68.2" y="106.7" transform="rotate(-90 68.2 106.7)">V24</text>
<text x="80.9" y="106.7" transform="rotate(-90 80.9 106.7)">NA1</text>
<text x="162.2" y="109.2" transform="rotate(-90 162.2 109.2)">BOB2</text>
<text x="202.9" y="110.5" transform="rotate(-90 202.9 110.5)">DO2</text>
<text x="289.2" y="110.5" transform="rotate(-90 289.2 110.5)">V24</text>
<text x="18.8" y="116.5">BOB1</text>
<text x="36.8" y="116.5">LA1</text>
<text x="105.4" y="116.5">NA1</text>
<text x="148.4" y="116.5">DO2</text>
<text x="236.3" y="116.5">V24</text>
<text x="252.7" y="116.5">BOB2</text>
<text x="162.2" y="128.5" transform="rotate(-90 162.2 128.5)">GND</text>
<text x="202.9" y="127.3" transform="rotate(-90 202.9 127.3)">GND</text>
<text x="289.2" y="126.7" transform="rotate(-90 289.2 126.7)">LA2</text>
<text x="68.2" y="132.3" transform="rotate(-90 68.2 132.3)">BOB1</text>
<text x="78.4" y="132.5" transform="rotate(-90 78.4 132.5)">COM1</text>
<text x="68.2" y="144.8" transform="rotate(-90 68.2 144.8)">V24</text>
<text x="80.9" y="144.8" transform="rotate(-90 80.9 144.8)">NA2</text>
<text x="162.2" y="147.3" transform="rotate(-90 162.2 147.3)">BOB3</text>
<text x="202.9" y="148.6" transform="rotate(-90 202.9 148.6)">DO3</text>
<text x="289.2" y="148.6" transform="rotate(-90 289.2 148.6)">V24</text>
<text x="18.8" y="154.6">BOB2</text>
<text x="36.8" y="154.6">LA2</text>
<text x="105.4" y="154.6">NA2</text>
<text x="148.4" y="154.6">DO3</text>
<text x="236.3" y="154.6">V24</text>
<text x="252.7" y="154.6">BOB3</text>
<text x="162.2" y="166.6" transform="rotate(-90 162.2 166.6)">GND</text>
<text x="202.9" y="165.4" transform="rotate(-90 202.9 165.4)">GND</text>
<text x="289.2" y="164.8" transform="rotate(-90 289.2 164.8)">LA3</text>
<text x="68.2" y="170.4" transform="rotate(-90 68.2 170.4)">BOB2</text>
<text x="78.4" y="170.6" transform="rotate(-90 78.4 170.6)">COM2</text>
<text x="68.2" y="182.9" transform="rotate(-90 68.2 182.9)">V24</text>
<text x="80.9" y="182.9" transform="rotate(-90 80.9 182.9)">NA3</text>
<text x="162.2" y="185.4" transform="rotate(-90 162.2 185.4)">BOB4</text>
<text x="202.9" y="186.7" transform="rotate(-90 202.9 186.7)">DO4</text>
<text x="289.2" y="186.7" transform="rotate(-90 289.2 186.7)">V24</text>
<text x="18.8" y="192.7">BOB3</text>
<text x="36.8" y="192.7">LA3</text>
<text x="105.4" y="192.7">NA3</text>
<text x="148.4" y="192.7">DO4</text>
<text x="236.3" y="192.7">V24</text>
<text x="252.7" y="192.7">BOB4</text>
<text x="202.9" y="203.5" transform="rotate(-90 202.9 203.5)">GND</text>
<text x="289.2" y="202.9" transform="rotate(-90 289.2 202.9)">LA4</text>
<text x="68.2" y="208.5" transform="rotate(-90 68.2 208.5)">BOB3</text>
<text x="78.4" y="208.7" transform="rotate(-90 78.4 208.7)">COM3</text>
<text x="162.2" y="204.7" transform="rotate(-90 162.2 204.7)">GND</text>
<text x="68.2" y="221" transform="rotate(-90 68.2 221)">V24</text>
<text x="80.9" y="221" transform="rotate(-90 80.9 221)">NA4</text>
<text x="18.8" y="230.8">BOB4</text>
<text x="36.8" y="230.8">LA4</text>
<text x="105.4" y="230.8">NA4</text>
<text x="68.2" y="246.6" transform="rotate(-90 68.2 246.6)">BOB4</text>
<text x="78.4" y="246.8" transform="rotate(-90 78.4 246.8)">COM4</text>
</g>
<g font-size="1.8" fill="#006464">
<text x="23.5" y="22.8">PWR_FLAG</text>
<text x="109.7" y="33.9">SCL</text>
<text x="117.7" y="34.8" transform="rotate(-90 117.7 34.8)">VDD</text>
<text x="121.3" y="33.9">P0</text>
<text x="42.5" y="40.5">J1</text>
<text x="85.7" y="40.5">J2</text>
<text x="109.7" y="36.4">SDA</text>
<text x="109.7" y="39">~{INT}</text>
<text x="121.3" y="36.4">P1</text>
<text x="121.3" y="39">P2</text>
<text x="121.3" y="41.5">P3</text>
<text x="139" y="40.5">U1</text>
<text x="163.2" y="40.5">C1</text>
<text x="220.3" y="40.5">JP1</text>
<text x="263.5" y="40.5">JP2</text>
<text x="292.8" y="40.5">J3</text>
<text x="42.5" y="43.1">QWIIC ENTRADA</text>
<text x="85.7" y="43.1">QWIIC SALIDA</text>
<text x="109.7" y="46.6">A0</text>
<text x="121.3" y="44">P4</text>
<text x="121.3" y="46.6">P5</text>
<text x="139" y="43.1">TCA9554PWR</text>
<text x="163.2" y="43.1">100nF</text>
<text x="220.3" y="43.1">A0</text>
<text x="263.5" y="43.1">A1</text>
<text x="292.8" y="43.1">24V</text>
<text x="109.7" y="49.1">A1</text>
<text x="109.7" y="51.7">A2</text>
<text x="117.7" y="52.8" transform="rotate(-90 117.7 52.8)">GND</text>
<text x="121.3" y="49.1">P6</text>
<text x="121.3" y="51.7">P7</text>
<text x="71.9" y="76.4">D1</text>
<text x="244.6" y="76.4">D2</text>
<text x="33.7" y="78.6">F1</text>
<text x="33.7" y="81.2">3A</text>
<text x="120" y="78.6">C2</text>
<text x="120" y="81.2">10uF</text>
<text x="125.9" y="81.2">50V</text>
<text x="166" y="81.2">AO3400A</text>
<text x="166" y="78.6">Q1</text>
<text x="206.4" y="78.6">RD1</text>
<text x="206.4" y="81.2">10k</text>
<text x="292.8" y="81.2">10k</text>
<text x="292.8" y="78.6">RL1</text>
<text x="71.9" y="84">SS34</text>
<text x="244.6" y="84">SS14</text>
<text x="28.7" y="114.5">LD1</text>
<text x="93.3" y="116.7">K1</text>
<text x="93.3" y="119.3">SRD-24VDC-SL-C</text>
<text x="103.8" y="119">COM1</text>
<text x="120" y="116.7">J4</text>
<text x="120" y="119.3">KF128-5.08-2P</text>
<text x="166" y="119.3">AO3400A</text>
<text x="166" y="116.7">Q2</text>
<text x="206.4" y="116.7">RD2</text>
<text x="206.4" y="119.3">10k</text>
<text x="244.6" y="114.5">D3</text>
<text x="292.8" y="119.3">10k</text>
<text x="292.8" y="116.7">RL2</text>
<text x="28.7" y="122.1">VERDE</text>
<text x="244.6" y="122.1">SS14</text>
<text x="28.7" y="152.6">LD2</text>
<text x="93.3" y="154.8">K2</text>
<text x="120" y="154.8">J5</text>
<text x="166" y="154.8">Q3</text>
<text x="206.4" y="154.8">RD3</text>
<text x="244.6" y="152.6">D4</text>
<text x="292.8" y="154.8">RL3</text>
<text x="28.7" y="160.2">VERDE</text>
<text x="93.3" y="157.4">SRD-24VDC-SL-C</text>
<text x="103.8" y="157.1">COM2</text>
<text x="120" y="157.4">KF128-5.08-2P</text>
<text x="166" y="157.4">AO3400A</text>
<text x="206.4" y="157.4">10k</text>
<text x="244.6" y="160.2">SS14</text>
<text x="292.8" y="157.4">10k</text>
<text x="28.7" y="190.7">LD3</text>
<text x="244.6" y="190.7">D5</text>
<text x="93.3" y="192.9">K3</text>
<text x="93.3" y="195.5">SRD-24VDC-SL-C</text>
<text x="103.8" y="195.2">COM3</text>
<text x="120" y="192.9">J6</text>
<text x="120" y="195.5">KF128-5.08-2P</text>
<text x="166" y="195.5">AO3400A</text>
<text x="166" y="192.9">Q4</text>
<text x="206.4" y="192.9">RD4</text>
<text x="206.4" y="195.5">10k</text>
<text x="292.8" y="195.5">10k</text>
<text x="292.8" y="192.9">RL4</text>
<text x="28.7" y="198.3">VERDE</text>
<text x="244.6" y="198.3">SS14</text>
<text x="28.7" y="228.8">LD4</text>
<text x="93.3" y="231">K4</text>
<text x="93.3" y="233.6">SRD-24VDC-SL-C</text>
<text x="103.8" y="233.3">COM4</text>
<text x="120" y="231">J7</text>
<text x="120" y="233.6">KF128-5.08-2P</text>
<text x="28.7" y="236.4">VERDE</text>
</g>
<g font-size="1.8" fill="#a90000">
<text x="106.6" y="32.8">14</text>
<text x="106.6" y="35.3">15</text>
<text x="116.6" y="30.5" transform="rotate(-90 116.6 30.5)">16</text>
<text x="125" y="32.8">4</text>
<text x="125" y="35.3">5</text>
<text x="26.6" y="37.8">1</text>
<text x="26.6" y="40.4">2</text>
<text x="69.8" y="37.8">1</text>
<text x="69.8" y="40.4">2</text>
<text x="106.6" y="37.8">13</text>
<text x="125" y="37.8">6</text>
<text x="125" y="40.4">7</text>
<text x="198.7" y="40.4">1</text>
<text x="206.3" y="40.4">3</text>
<text x="241.9" y="40.4">1</text>
<text x="249.5" y="40.4">3</text>
<text x="285.7" y="40.4">1</text>
<text x="26.6" y="42.9">3</text>
<text x="26.6" y="45.5">4</text>
<text x="69.8" y="42.9">3</text>
<text x="69.8" y="45.5">4</text>
<text x="107.2" y="45.5">1</text>
<text x="124.4" y="45.5">10</text>
<text x="125" y="42.9">9</text>
<text x="202.9" y="43.9" transform="rotate(-90 202.9 43.9)">2</text>
<text x="246.1" y="43.9" transform="rotate(-90 246.1 43.9)">2</text>
<text x="285.7" y="42.9">2</text>
<text x="30.2" y="50.7" transform="rotate(-90 30.2 50.7)">MP</text>
<text x="73.4" y="50.7" transform="rotate(-90 73.4 50.7)">MP</text>
<text x="107.2" y="48">2</text>
<text x="107.2" y="50.5">3</text>
<text x="124.4" y="48">11</text>
<text x="124.4" y="50.5">12</text>
<text x="116.6" y="55.3" transform="rotate(-90 116.6 55.3)">8</text>
<text x="162.3" y="75.6" transform="rotate(-90 162.3 75.6)">3</text>
<text x="155.5" y="78.5">1</text>
<text x="162.3" y="83.3" transform="rotate(-90 162.3 83.3)">2</text>
<text x="68.3" y="111.2" transform="rotate(-90 68.3 111.2)">5</text>
<text x="75.9" y="111.2" transform="rotate(-90 75.9 111.2)">4</text>
<text x="81" y="111.2" transform="rotate(-90 81 111.2)">3</text>
<text x="162.3" y="113.7" transform="rotate(-90 162.3 113.7)">3</text>
<text x="113" y="116.6">1</text>
<text x="113" y="119.1">2</text>
<text x="155.5" y="116.6">1</text>
<text x="68.3" y="123.9" transform="rotate(-90 68.3 123.9)">2</text>
<text x="78.5" y="123.9" transform="rotate(-90 78.5 123.9)">1</text>
<text x="162.3" y="121.4" transform="rotate(-90 162.3 121.4)">2</text>
<text x="68.3" y="149.3" transform="rotate(-90 68.3 149.3)">5</text>
<text x="75.9" y="149.3" transform="rotate(-90 75.9 149.3)">4</text>
<text x="81" y="149.3" transform="rotate(-90 81 149.3)">3</text>
<text x="113" y="154.7">1</text>
<text x="155.5" y="154.7">1</text>
<text x="162.3" y="151.8" transform="rotate(-90 162.3 151.8)">3</text>
<text x="68.3" y="162" transform="rotate(-90 68.3 162)">2</text>
<text x="78.5" y="162" transform="rotate(-90 78.5 162)">1</text>
<text x="113" y="157.2">2</text>
<text x="162.3" y="159.5" transform="rotate(-90 162.3 159.5)">2</text>
<text x="68.3" y="187.4" transform="rotate(-90 68.3 187.4)">5</text>
<text x="75.9" y="187.4" transform="rotate(-90 75.9 187.4)">4</text>
<text x="81" y="187.4" transform="rotate(-90 81 187.4)">3</text>
<text x="162.3" y="189.9" transform="rotate(-90 162.3 189.9)">3</text>
<text x="113" y="192.8">1</text>
<text x="113" y="195.3">2</text>
<text x="155.5" y="192.8">1</text>
<text x="162.3" y="197.6" transform="rotate(-90 162.3 197.6)">2</text>
<text x="68.3" y="200.1" transform="rotate(-90 68.3 200.1)">2</text>
<text x="78.5" y="200.1" transform="rotate(-90 78.5 200.1)">1</text>
<text x="68.3" y="225.5" transform="rotate(-90 68.3 225.5)">5</text>
<text x="75.9" y="225.5" transform="rotate(-90 75.9 225.5)">4</text>
<text x="81" y="225.5" transform="rotate(-90 81 225.5)">3</text>
<text x="113" y="230.9">1</text>
<text x="113" y="233.4">2</text>
<text x="68.3" y="238.2" transform="rotate(-90 68.3 238.2)">2</text>
<text x="78.5" y="238.2" transform="rotate(-90 78.5 238.2)">1</text>
</g>
<g font-size=".5" fill="#840000">
<text x="29.1" y="47.7">Mounting</text>
<text x="72.3" y="47.7">Mounting</text>
</g>
</svg>
